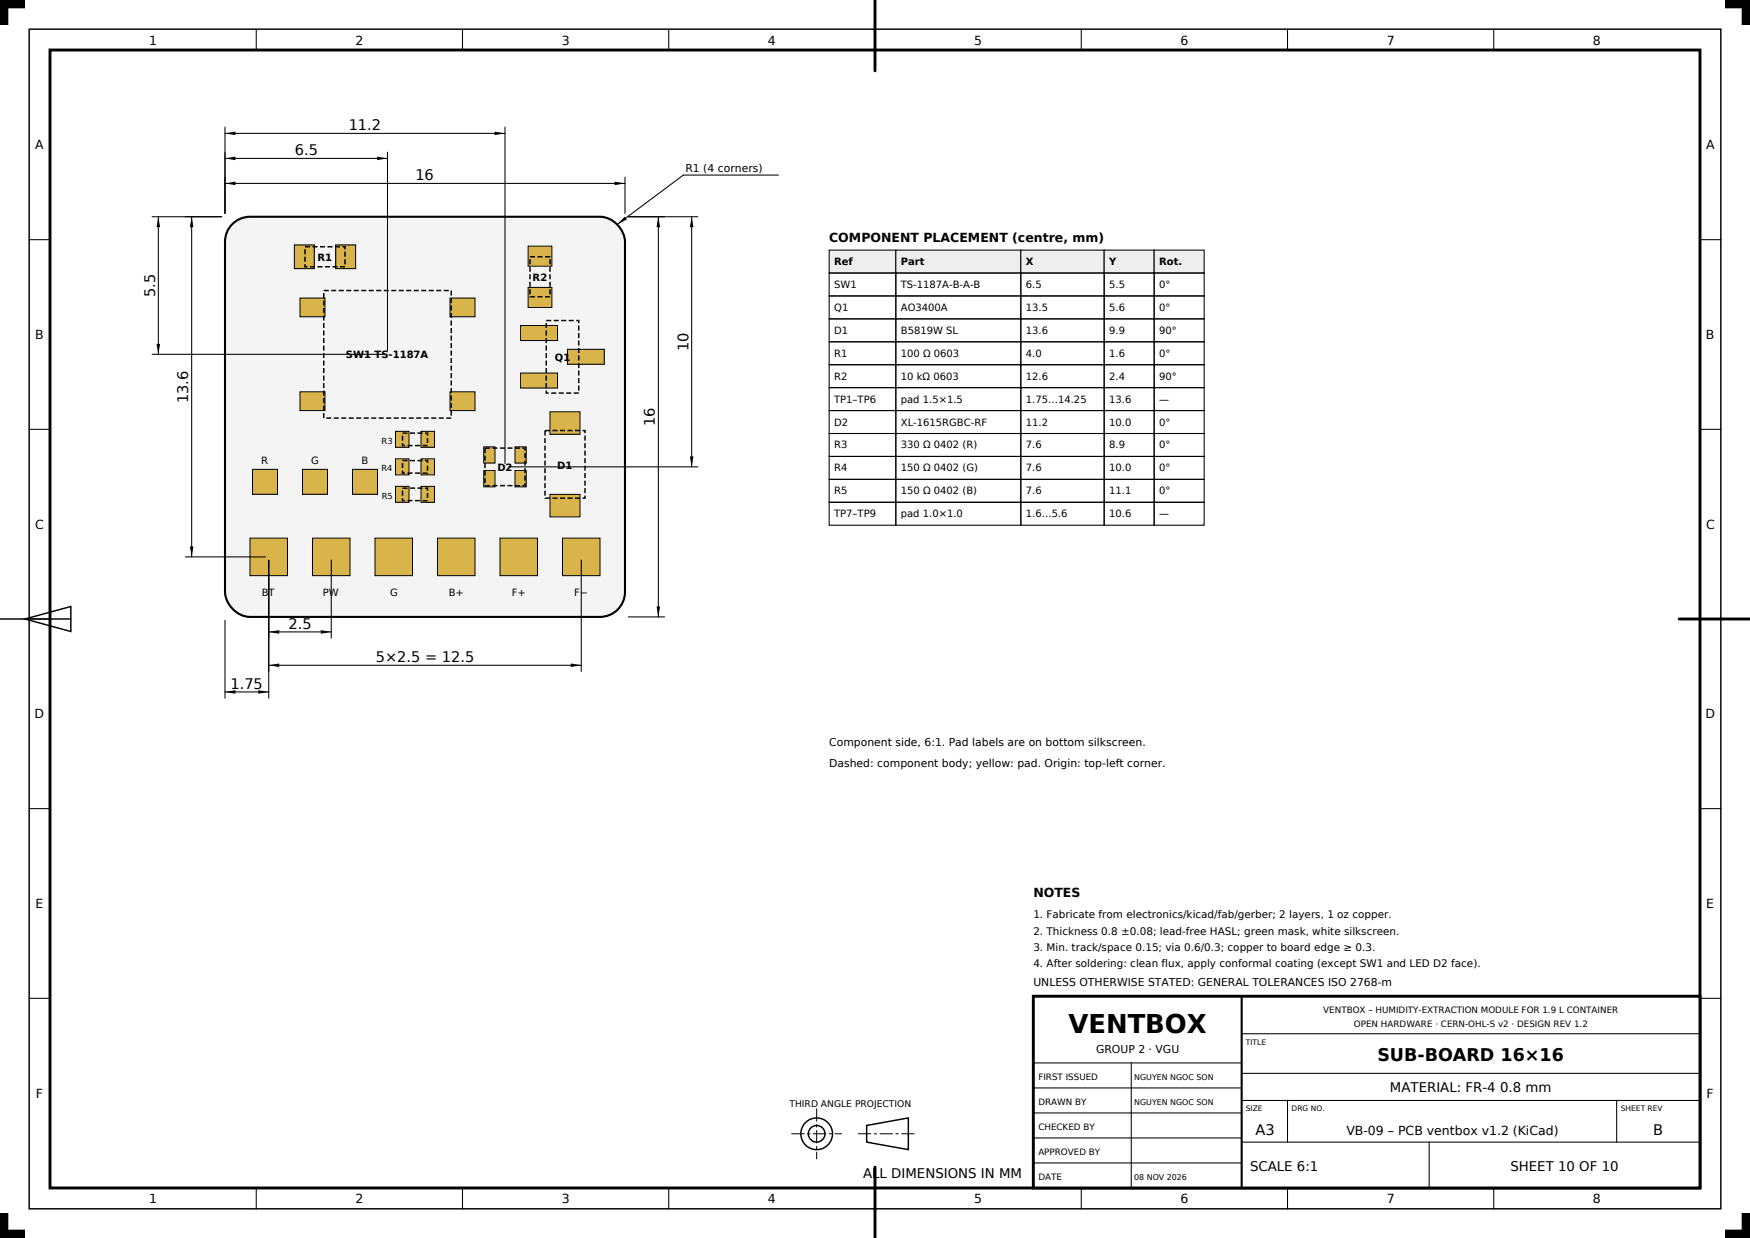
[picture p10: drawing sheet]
<svg xmlns="http://www.w3.org/2000/svg" width="420mm" height="297mm" viewBox="0 0 420 297" stroke-linecap="round" stroke-linejoin="round" font-family="sans-serif">
<path d="M55.8 53.8a6 6 0 0 1 4.2-1.8h84a6.4 6.4 0 0 1 6 6v84a6 6 0 0 1-6 6h-84a6.4 6.4 0 0 1-6-6v-84a6 6 0 0 1 1.8-4.2z" fill="#f4f4f4" stroke="#000" stroke-width=".5"/>
<g fill="#d9b44a" stroke="#000" stroke-width=".24">
<path d="M60.6 112.6h6v6h-6z"/>
<path d="M135 129.1h9v9h-9z"/>
<path d="M84.6 112.6h6v6h-6z"/>
<path d="M120 129.1h9v9h-9z"/>
<path d="M105 129.1h9v9h-9z"/>
<path d="M94.9 110.1h3.3v3.8h-3.3z"/>
<path d="M101 110.1h3.3v3.8h-3.3z"/>
</g>
<path d="M96.6 110.5h6v3h-6z" fill="none" stroke="#000" stroke-width=".35" stroke-dasharray="1.2 .6" stroke-linecap="butt"/>
<g fill="#d9b44a" stroke="#000" stroke-width=".24">
<path d="M90 129.1h9v9h-9z"/>
<path d="M70.7 58.7h4.8v5.7h-4.8z"/>
<path d="M80.6 58.7h4.7v5.7h-4.7z"/>
</g>
<path d="M73.2 59.2h9.6v4.8h-9.6z" fill="none" stroke="#000" stroke-width=".35" stroke-dasharray="1.2 .6" stroke-linecap="butt"/>
<g fill="#d9b44a" stroke="#000" stroke-width=".24">
<path d="M126.8 69h5.7v4.7h-5.7z"/>
<path d="M126.8 59.1h5.7v4.7h-5.7z"/>
</g>
<path d="M127.2 61.6h4.8v9.6h-4.8z" fill="none" stroke="#000" stroke-width=".35" stroke-dasharray="1.2 .6" stroke-linecap="butt"/>
<g fill="#d9b44a" stroke="#000" stroke-width=".24">
<path d="M75 129.1h9v9h-9z"/>
<path d="M72 71.5h6v4.5h-6z"/>
<path d="M108 71.5h6v4.5h-6z"/>
<path d="M72 94h6v4.5h-6z"/>
<path d="M108 94h6v4.5h-6z"/>
</g>
<path d="M77.7 69.7h30.6v30.6h-30.6z" fill="none" stroke="#000" stroke-width=".35" stroke-dasharray="1.2 .6" stroke-linecap="butt"/>
<g fill="#d9b44a" stroke="#000" stroke-width=".24">
<path d="M94.9 103.5h3.3v3.8h-3.3z"/>
<path d="M101 103.5h3.3v3.8h-3.3z"/>
</g>
<path d="M96.6 103.9h6v3h-6z" fill="none" stroke="#000" stroke-width=".35" stroke-dasharray="1.2 .6" stroke-linecap="butt"/>
<g fill="#d9b44a" stroke="#000" stroke-width=".24">
<path d="M124.9 78.1h8.9v3.6h-8.9z"/>
<path d="M124.9 89.5h8.9v3.6h-8.9z"/>
<path d="M136.2 83.8h8.8v3.6h-8.8z"/>
</g>
<path d="M131.1 76.9h7.8v17.4h-7.8z" fill="none" stroke="#000" stroke-width=".35" stroke-dasharray="1.2 .6" stroke-linecap="butt"/>
<g fill="#d9b44a" stroke="#000" stroke-width=".24">
<path d="M94.9 116.7h3.3v3.8h-3.3z"/>
<path d="M101 116.7h3.3v3.8h-3.3z"/>
</g>
<path d="M96.6 117.1h6v3h-6z" fill="none" stroke="#000" stroke-width=".35" stroke-dasharray="1.2 .6" stroke-linecap="butt"/>
<g fill="#d9b44a" stroke="#000" stroke-width=".24">
<path d="M72.6 112.6h6v6h-6z"/>
<path d="M116.1 107.2h2.7v3.9h-2.7z"/>
<path d="M116.1 112.9h2.7v3.9h-2.7z"/>
<path d="M123.6 107.2h2.7v3.9h-2.7z"/>
<path d="M123.6 112.9h2.7v3.9h-2.7z"/>
</g>
<path d="M116.4 107.5h9.6v9h-9.6z" fill="none" stroke="#000" stroke-width=".35" stroke-dasharray="1.2 .6" stroke-linecap="butt"/>
<g fill="#d9b44a" stroke="#000" stroke-width=".24">
<path d="M132 118.6h7.2v5.4h-7.2z"/>
<path d="M132 98.8h7.2v5.4h-7.2z"/>
</g>
<path d="M130.8 103.3h9.6v16.2h-9.6z" fill="none" stroke="#000" stroke-width=".35" stroke-dasharray="1.2 .6" stroke-linecap="butt"/>
<path d="M60 129.1h9v9h-9z" fill="#d9b44a" stroke="#000" stroke-width=".24"/>
<g fill="none" stroke="#000" stroke-width=".25">
<path d="M54 30.5v20.7M54 32h67.2M54 38h39M93 36.5v47.7M121.2 30.5v80.7M36.5 52h16.7M38 52v33M46 52v81.6M54 44h96M150 42.5v8.7M150.8 52h16.7M158 52v96"/>
<path d="M166 52v60M186.8 42h-22.8l-15.8 11.8M36.5 85h55.7M122 112h45.5M44.5 133.6h19.2M64.5 134.4v33.1M79.5 134.4v18.7M139.5 134.4v26.7M54 148.8v18.7M64.5 151.6h15M64.5 159.6h75M150.8 148h8.7"/>
<path d="M54 166h10.5"/>
</g>
<g fill="#000">
<path d="M54 32l2.5-.4v.8zM54 38l2.5-.4v.8zM90.5 37.6l2.5 .4-2.5 .4zM118.7 31.6l2.5 .4-2.5 .4zM38 52l.4 2.5h-.8zM46 52l.4 2.5h-.8zM54 44l2.5-.4v.8zM149.9 52l.6 .6-2.3 1.2zM147.5 43.6l2.5 .4-2.5 .4zM158 52l.4 2.5h-.8zM166 52l.4 2.5h-.8zM37.6 82.5h.8l-.4 2.5z"/>
<path d="M165.6 109.5h.8l-.4 2.5zM45.6 131.1h.8l-.4 2.5zM64.5 151.6l2.5-.4v.8zM64.5 159.6l2.5-.4v.8zM77 151.2l2.5 .4-2.5 .4zM137 159.2l2.5 .4-2.5 .4zM157.6 145.5h.8l-.4 2.5zM54 166l2.5-.4v.8zM62 165.6l2.5 .4-2.5 .4z"/>
</g>
<g fill="#eee" stroke="#000" stroke-width=".25">
<path d="M199 60h16v5.5h-16z"/>
<path d="M215 60h30v5.5h-30z"/>
<path d="M245 60h20v5.5h-20z"/>
<path d="M265 60h12v5.5h-12z"/>
<path d="M277 60h12v5.5h-12z"/>
</g>
<g fill="none" stroke="#000" stroke-width=".25">
<path d="M61.5 7v5M111 7v5M160.5 7v5M210 7v5M259.5 7v5M309 7v5M358.5 7v5M7 57.5h5M408 57.5h5M199 65.5h16v5.5h-16zM199 71h16v5.5h-16zM199 76.5h16v5.5h-16z"/>
<path d="M215 65.5h30v5.5h-30zM215 71h30v5.5h-30zM215 76.5h30v5.5h-30zM245 65.5h20v5.5h-20zM245 71h20v5.5h-20zM245 76.5h20v5.5h-20zM265 65.5h12v5.5h-12zM265 71h12v5.5h-12zM265 76.5h12v5.5h-12zM277 65.5h12v5.5h-12zM277 71h12v5.5h-12zM277 76.5h12v5.5h-12z"/>
<path d="M199 82h16v5.5h-16zM199 87.5h16v5.5h-16zM199 93h16v5.5h-16zM199 98.5h16v5.5h-16zM215 82h30v5.5h-30zM215 87.5h30v5.5h-30zM215 93h30v5.5h-30zM215 98.5h30v5.5h-30zM245 82h20v5.5h-20zM245 87.5h20v5.5h-20zM245 93h20v5.5h-20zM245 98.5h20v5.5h-20z"/>
<path d="M265 82h12v5.5h-12zM265 87.5h12v5.5h-12zM265 93h12v5.5h-12zM265 98.5h12v5.5h-12zM277 82h12v5.5h-12zM277 87.5h12v5.5h-12zM277 93h12v5.5h-12zM277 98.5h12v5.5h-12zM7 103h5M199 104h16v5.5h-16zM199 109.5h16v5.5h-16zM199 115h16v5.5h-16z"/>
<path d="M215 104h30v5.5h-30zM215 109.5h30v5.5h-30zM215 115h30v5.5h-30zM245 104h20v5.5h-20zM245 109.5h20v5.5h-20zM245 115h20v5.5h-20zM265 104h12v5.5h-12zM265 109.5h12v5.5h-12zM265 115h12v5.5h-12zM277 104h12v5.5h-12zM277 109.5h12v5.5h-12zM277 115h12v5.5h-12z"/>
<path d="M408 103h5M199 120.5h16v5.5h-16zM215 120.5h30v5.5h-30zM245 120.5h20v5.5h-20zM265 120.5h12v5.5h-12zM277 120.5h12v5.5h-12zM7 148.5h5M408 148.5h5M7 194h5M408 194h5M7 239.5h5M408 239.5h5"/>
<path d="M61.5 285v5M111 285v5M160.5 285v5M210 285v5M259.5 285v5M309 285v5M358.5 285v5"/>
</g>
<path d="M0 0h6v2h-4v4h-2zM414 0h6v6h-2v-4h-4zM0 291h2v4h4v2h-6zM414 295h4v-4h2v6h-6z" fill="#000"/>
<path d="M7 7h406v283h-406zM0 148.5h17M6 148.5l11-3v6z" fill="none" stroke="#000" stroke-width=".35"/>
<path d="M12 12h396v273h-396z" fill="none" stroke="#000" stroke-width=".7" stroke-linecap="butt"/>
<path d="M210 0v17M403 148.5h17M210 280v17" fill="none" stroke="#000" stroke-width=".7"/>
<path d="M248 239h160v46h-160z" fill="#fff" stroke="#000" stroke-width=".7" stroke-linecap="butt"/>
<path d="M298 239v46" fill="none" stroke="#000" stroke-width=".5"/>
<g fill="none" stroke="#000" stroke-width=".25">
<path d="M248 255h50M271.5 255v30M298 248h110M298 257.5h110M248 261h50M248 267h50M248 273h50M248 279h50M298 264h110M298 274h110M309 264v10M343 274v11"/>
<path d="M388 264v10"/>
</g>
<g fill="none" stroke="#000" stroke-width=".35">
<path d="M208 270l10-1.8v7.6l-10-1.8z"/>
<circle cx="196" cy="272" r="3.8"/>
<circle cx="196" cy="272" r="2"/>
</g>
<path d="M190 272h12M196 266v12M206 272h14" fill="none" stroke="#000" stroke-width=".24" stroke-dasharray="3 .8 .6 .8"/>
<text font-size="6.2" x="256.4" y="247.8">VENTBOX</text>
<text font-size="4.2" x="330.6" y="254.6">SUB-BOARD 16×16</text>
<g font-size="3.5">
<text x="83.7" y="31.2">11.2</text>
<text x="70.7" y="37.2">6.5</text>
<text x="99.7" y="43.2">16</text>
<text x="37.2" y="71.3" transform="rotate(-90 37.2 71.3)">5.5</text>
<text x="165.2" y="84.3" transform="rotate(-90 165.2 84.3)">10</text>
<text x="45.2" y="96.8" transform="rotate(-90 45.2 96.8)">13.6</text>
<text x="157.2" y="102.3" transform="rotate(-90 157.2 102.3)">16</text>
<text x="69.2" y="150.8">2.5</text>
<text x="90.2" y="158.8">5×2.5 = 12.5</text>
<text x="55.3" y="165.2">1.75</text>
<text x="301.3" y="272.3">A3</text>
<text x="396.8" y="272.3">B</text>
</g>
<g font-size="3.2">
<text x="333.6" y="262">MATERIAL: FR-4 0.8 mm</text>
<text x="300" y="281">SCALE 6:1</text>
<text x="362.5" y="281">SHEET 10 OF 10</text>
<text x="207.1" y="282.5">ALL DIMENSIONS IN MM</text>
</g>
<g font-size="3">
<text x="35.8" y="10.7">1</text>
<text x="85.3" y="10.7">2</text>
<text x="134.8" y="10.7">3</text>
<text x="184.3" y="10.7">4</text>
<text x="233.8" y="10.7">5</text>
<text x="283.3" y="10.7">6</text>
<text x="332.8" y="10.7">7</text>
<text x="382.3" y="10.7">8</text>
<text x="8.5" y="35.8">A</text>
<text x="409.5" y="35.8">A</text>
<text x="199" y="58">COMPONENT PLACEMENT (centre, mm)</text>
<text x="8.4" y="81.3">B</text>
<text x="409.4" y="81.3">B</text>
<text x="8.5" y="126.8">C</text>
<text x="409.4" y="126.8">C</text>
<text x="8.3" y="172.3">D</text>
<text x="409.3" y="172.3">D</text>
<text x="248" y="215.3">NOTES</text>
<text x="8.5" y="217.8">E</text>
<text x="409.5" y="217.8">E</text>
<text x="8.6" y="263.3">F</text>
<text x="409.6" y="263.3">F</text>
<text x="323.1" y="272.3">VB-09 – PCB ventbox v1.2 (KiCad)</text>
<text x="35.8" y="288.7">1</text>
<text x="85.3" y="288.7">2</text>
<text x="134.8" y="288.7">3</text>
<text x="184.3" y="288.7">4</text>
<text x="233.8" y="288.7">5</text>
<text x="283.3" y="288.7">6</text>
<text x="332.8" y="288.7">7</text>
<text x="382.3" y="288.7">8</text>
</g>
<g font-size="2.6">
<text x="164.5" y="41.2">R1 (4 corners)</text>
<text x="199" y="179">Component side, 6:1. Pad labels are on bottom silkscreen.</text>
<text x="199" y="184">Dashed: component body; yellow: pad. Origin: top-left corner.</text>
<text x="248" y="236.5">UNLESS OTHERWISE STATED: GENERAL TOLERANCES ISO 2768-m</text>
<text x="263" y="252.6">GROUP 2 · VGU</text>
</g>
<g font-size="2.5">
<text x="248" y="220.3">1. Fabricate from electronics/kicad/fab/gerber; 2 layers, 1 oz copper.</text>
<text x="248" y="224.2">2. Thickness 0.8 ±0.08; lead-free HASL; green mask, white silkscreen.</text>
<text x="248" y="228.1">3. Min. track/space 0.15; via 0.6/0.3; copper to board edge ≥ 0.3.</text>
<text x="248" y="232">4. After soldering: clean flux, apply conformal coating (except SW1 and LED D2 face).</text>
</g>
<g font-size="2.4">
<text x="76.2" y="62.6">R1</text>
<text x="200.2" y="63.6">Ref</text>
<text x="216.2" y="63.6">Part</text>
<text x="246.2" y="63.6">X</text>
<text x="266.2" y="63.6">Y</text>
<text x="278.2" y="63.6">Rot.</text>
<text x="127.8" y="67.4">R2</text>
<text x="200.2" y="69.1">SW1</text>
<text x="216.2" y="69.1">TS-1187A-B-A-B</text>
<text x="246.2" y="69.1">6.5</text>
<text x="266.2" y="69.1">5.5</text>
<text x="278.2" y="69.1">0°</text>
<text x="200.2" y="74.6">Q1</text>
<text x="216.2" y="74.6">AO3400A</text>
<text x="246.2" y="74.6">13.5</text>
<text x="266.2" y="74.6">5.6</text>
<text x="278.2" y="74.6">0°</text>
<text x="200.2" y="80.1">D1</text>
<text x="216.2" y="80.1">B5819W SL</text>
<text x="246.2" y="80.1">13.6</text>
<text x="266.2" y="80.1">9.9</text>
<text x="278.2" y="80.1">90°</text>
<text x="83" y="86">SW1 TS-1187A</text>
<text x="133.2" y="86.6">Q1</text>
<text x="200.2" y="85.6">R1</text>
<text x="216.2" y="85.6">100 Ω 0603</text>
<text x="246.2" y="85.6">4.0</text>
<text x="266.2" y="85.6">1.6</text>
<text x="278.2" y="85.6">0°</text>
<text x="200.2" y="91.1">R2</text>
<text x="216.2" y="91.1">10 kΩ 0603</text>
<text x="246.2" y="91.1">12.6</text>
<text x="266.2" y="91.1">2.4</text>
<text x="278.2" y="91.1">90°</text>
<text x="200.2" y="96.6">TP1–TP6</text>
<text x="216.2" y="96.6">pad 1.5×1.5</text>
<text x="246.2" y="96.6">1.75…14.25</text>
<text x="266.2" y="96.6">13.6</text>
<text x="278.2" y="96.6">—</text>
<text x="200.2" y="102.1">D2</text>
<text x="200.2" y="107.6">R3</text>
<text x="216.2" y="102.1">XL-1615RGBC-RF</text>
<text x="216.2" y="107.6">330 Ω 0402 (R)</text>
<text x="246.2" y="102.1">11.2</text>
<text x="246.2" y="107.6">7.6</text>
<text x="266.2" y="102.1">10.0</text>
<text x="266.2" y="107.6">8.9</text>
<text x="278.2" y="102.1">0°</text>
<text x="278.2" y="107.6">0°</text>
<text x="62.7" y="111.4">R</text>
<text x="74.7" y="111.4">G</text>
<text x="86.7" y="111.4">B</text>
<text x="119.4" y="113">D2</text>
<text x="133.7" y="112.4">D1</text>
<text x="200.2" y="113.1">R4</text>
<text x="216.2" y="113.1">150 Ω 0402 (G)</text>
<text x="246.2" y="113.1">7.6</text>
<text x="266.2" y="113.1">10.0</text>
<text x="278.2" y="113.1">0°</text>
<text x="200.2" y="118.6">R5</text>
<text x="216.2" y="118.6">150 Ω 0402 (B)</text>
<text x="246.2" y="118.6">7.6</text>
<text x="266.2" y="118.6">11.1</text>
<text x="278.2" y="118.6">0°</text>
<text x="200.2" y="124.1">TP7–TP9</text>
<text x="216.2" y="124.1">pad 1.0×1.0</text>
<text x="246.2" y="124.1">1.6…5.6</text>
<text x="266.2" y="124.1">10.6</text>
<text x="278.2" y="124.1">—</text>
<text x="62.8" y="143.1">BT</text>
<text x="77.5" y="143.1">PW</text>
<text x="93.6" y="143.1">G</text>
<text x="107.7" y="143.1">B+</text>
<text x="122.8" y="143.1">F+</text>
<text x="137.8" y="143.1">F−</text>
</g>
<text font-size="2.2" x="189.5" y="265.5">THIRD ANGLE PROJECTION</text>
<g font-size="2.1">
<text x="317.6" y="243">VENTBOX – HUMIDITY-EXTRACTION MODULE FOR 1.9 L CONTAINER</text>
<text x="324.9" y="246.4">OPEN HARDWARE · CERN-OHL-S v2 · DESIGN REV 1.2</text>
<text x="249.2" y="259.1">FIRST ISSUED</text>
<text x="249.2" y="265.1">DRAWN BY</text>
<text x="249.2" y="271.1">CHECKED BY</text>
<text x="249.2" y="277.1">APPROVED BY</text>
<text x="249.2" y="283.1">DATE</text>
</g>
<g font-size="2">
<text x="91.6" y="106.4">R3</text>
<text x="91.5" y="113">R4</text>
<text x="91.6" y="119.6">R5</text>
</g>
<g font-size="1.9">
<text x="272.2" y="259.1">NGUYEN NGOC SON</text>
<text x="272.2" y="265.1">NGUYEN NGOC SON</text>
<text x="272.2" y="283.1">08 NOV 2026</text>
</g>
<g font-size="1.8">
<text x="299" y="250.6">TITLE</text>
<text x="299" y="266.6">SIZE</text>
<text x="310" y="266.6">DRG NO.</text>
<text x="389" y="266.6">SHEET REV</text>
</g>
</svg>
